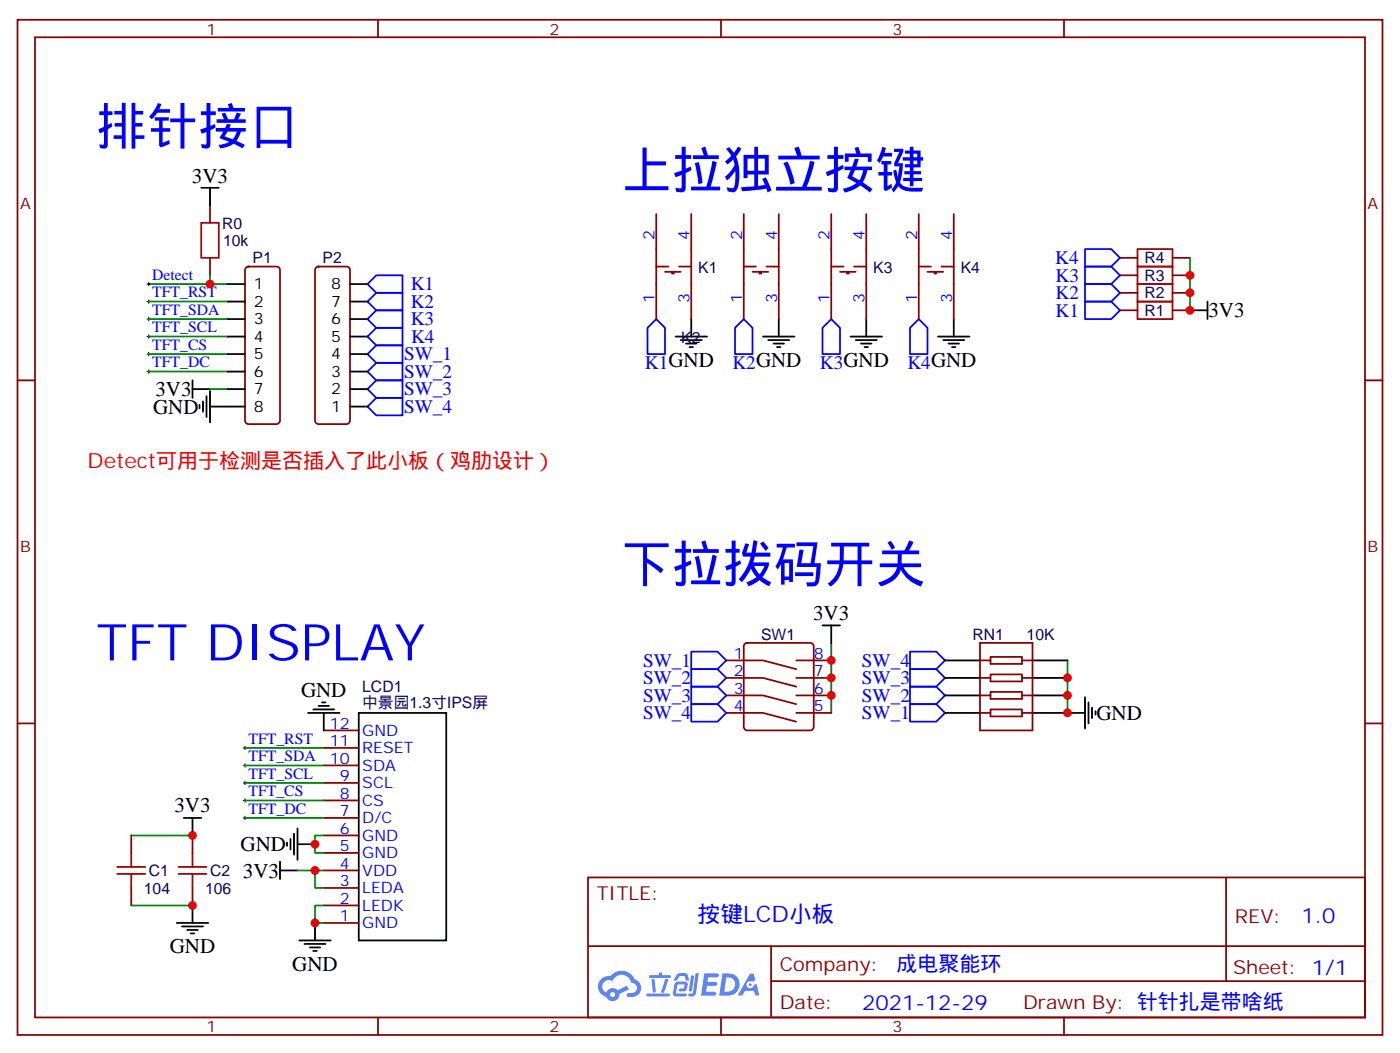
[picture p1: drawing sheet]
<svg xmlns="http://www.w3.org/2000/svg" width="282mm" height="212mm" viewBox="0 0 282 212" stroke-linecap="round" stroke-linejoin="round" font-family="sans-serif">
<g fill="none" stroke="#870000" stroke-width=".35">
<path d="M3.5 4h275.2v204.6h-275.2zM7.1 7.5h268.1v197.6h-268.1zM76.2 4v3.5M145.3 4v3.5M214.5 4v3.5M3.5 76.7h3.6M275.2 76.7h3.5M3.5 145.8h3.6M275.2 145.8h3.5M118.5 176.8h156.7v28.3h-156.7zM247.2 176.9v20.8M118.6 190.7h156.4"/>
<path d="M155.4 197.7h119.6M155.4 190.7v14.1M76.2 205.1v3.5M145.3 205.1v3.5M214.5 205.1v3.5"/>
</g>
<g fill="#5487ff">
<path d="M142 196.2h1.6a1.33 1.33 0 0 1 1.3 .2 .39 .39 0 0 1-.4 .6h-1.8l-.1 .9h1.7a.4 .4 0 0 1 .3 .4 .4 .4 0 0 1-.4 .4h-1.7l-.2 1.2h.8a1.24 1.24 0 0 1 1.2 .2 .39 .39 0 0 1-.3 .6h-2.7z"/>
<path d="M151.2 196.2h.7l.4 1.4-.7 .3a.74 .74 0 0 0-1.1 .3 .74 .74 0 0 0 .5 1 .74 .74 0 0 0 1-.6l.5-.3 .6 2.3h-.9l-.2-.9h-1.8l-.5 .9h-1z"/>
<path d="M139.3 196.6h.6l-.4 3a.31 .31 0 0 1-.3 .2 .31 .31 0 0 1-.3-.3z"/>
<path d="M140.2 196.2h.7l-.6 3.9a.97 .97 0 0 1-1.5 .5l.1-.3 .7-.1 .1-.1z"/>
<path d="M136.6 196.3l.4-.2h.9a.67 .67 0 0 1 .7 .5l.3 .9-.1 .1h-.5l-.3-.9h-.9l-.2 .2a.95 .95 0 0 1-.9 .7l-.2-.2z"/>
<path d="M136.2 198l.5-.2h1.3a.75 .75 0 0 1 .5 1.3 .76 .76 0 0 1-.8 .7h-.6a.29 .29 0 0 1-.3-.3 .29 .29 0 0 1 .4-.3h.6l.2-.8-1.4 .1-.3 1.7h1.9a.29 .29 0 0 1 .2 .4 .29 .29 0 0 1-.3 .2h-1.9l-.5-.3v-.4l.3-1.6z"/>
<path d="M130.4 200.2h4.4a.3 .3 0 0 1 .2 .4 .3 .3 0 0 1-.3 .2h-4.2l-.2-.1z"/>
<path d="M134.1 197.3h.6l-.8 2.7a.31 .31 0 0 1-.4 .1 .31 .31 0 0 1-.2-.2z"/>
<path d="M131.3 197.4h.6l.3 2.3-.3 .4-.3-.3z"/>
<path d="M130.9 196.5h1.9l.2-.5h.5l-.1 .5h1.6a.29 .29 0 0 1 .2 .3 .29 .29 0 0 1-.3 .3h-3.9l-.1-.1z"/>
<path d="M145.6 196.2l-.6 4.5h1.5a2.27 2.27 0 0 0 2.6-2.3 2.27 2.27 0 0 0-2.7-2.2zM146.4 197a1.5 1.5 0 0 1 1.8 1.5 1.5 1.5 0 0 1-1.9 1.4h-.3z"/>
<path d="M121.2 197.3a2.09 2.09 0 0 0 1 3.6 1.37 1.37 0 0 0 1.6 .9 1.37 1.37 0 0 0 1.1-1.5l1.9-.9-.4-.7-1.9 .9a1.4 1.4 0 0 0-2.3 .4 1.32 1.32 0 0 1-.6-1.8 1.32 1.32 0 0 1 1.9-.5 1.98 1.98 0 0 1 2-1.2 1.98 1.98 0 0 1 1.8 1.6 1.03 1.03 0 0 1 1.1 .9 1.03 1.03 0 0 1-1 1.1h-.6a.41 .41 0 0 0-.5 .4 .41 .41 0 0 0 .4 .4 1.91 1.91 0 0 0 2.3-.9 1.91 1.91 0 0 0-.6-2.4l-.5-.2a2.84 2.84 0 0 0-4.8-.7h-.3a2.26 2.26 0 0 0-1.6 .6zM123 200.5a.52 .52 0 0 1 1 0 .52 .52 0 0 1-1 0z"/>
<circle cx="151.2" cy="198.5" r=".28"/>
</g>
<g fill="none" stroke="#000" stroke-width=".35">
<path d="M40.6 37.9h3.5M42.3 37.9v3.5M45.9 57.3h3.5M70.6 57.3h3.5M38.8 76.7v3.5M38.8 78.4h3.5M41.6 79.8v4.3M42.3 78.8v6.3M45.9 78.4h3.5M45.9 67.8h3.5M45.9 60.8h3.5M45.9 64.3h3.5"/>
<path d="M45.9 71.4h3.5M45.9 74.9h3.5M70.6 78.4h3.5M70.6 67.8h3.5M70.6 60.8h3.5M70.6 64.3h3.5M70.6 71.4h3.5M70.6 74.9h3.5M136.2 67.8h6.3M137.2 68.5h4.3M138.3 69.3h2.1M139 70h.7"/>
<path d="M139.3 64.3v3.5M153.8 67.8h6.4M154.9 68.5h4.2M155.9 69.3h2.1M156.6 70h.7M157 64.3v3.5M171.4 67.8h6.4M172.5 68.5h4.2M173.6 69.3h2.1M174.3 70h.7M174.6 64.3v3.5M189.1 67.8h6.3"/>
<path d="M190.1 68.5h4.3M191.2 69.3h2.1M191.9 70h.7M192.3 64.3v3.5M239.9 62.5h3.5M243.4 60.8v3.5M40.2 81.6v.7M40.9 80.9v2.1M42.3 82h7.1M70.6 82h3.5M165.8 126h3.5M167.6 126v3.6"/>
<path d="M190.5 136.6h7.1M190.5 133.1h7.1M208.1 136.6h7.1M208.1 133.1h7.1M62.1 143.7h6.3M63.1 143h4.3M64.2 142.3h2.1M64.9 141.6h.7M65.3 143.7v3.5M72.3 143.7h17.7v45.8h-17.7zM190.5 143.7h7.1M190.5 140.2h7.1"/>
<path d="M208.1 143.7h10.6M208.1 140.2h7.1M218.7 140.5v6.4M219.4 141.6v4.2M220.1 142.6v2.1M220.8 143.3v.7M37 164.9h3.6M38.8 164.9v3.5M56.4 175.4h3.6M56.4 173.7v3.5M57.9 169.8v.7M58.6 169.1v2.1"/>
<path d="M59.3 168v4.3M60 170.1h3.5M60 167v6.3M35.6 186h6.4M36.7 186.7h4.2M37.7 187.4h2.2M38.5 188.1h.7M38.8 182.5v3.5M60.3 189.5h6.4M61.4 190.3h4.2M62.4 191h2.2M63.1 191.7h.8"/>
<path d="M63.5 186v3.5"/>
</g>
<g fill="none" stroke="#870000" stroke-width=".35">
<path d="M42.3 41.4v3.5M42.3 52v3.5M49.6 53.9l.5-.2h5.6a.71 .71 0 0 1 .7 .7v30.4a.76 .76 0 0 1-.7 .7h-5.6a.76 .76 0 0 1-.7-.7v-30.4zM63.7 53.9l.5-.2h5.6a.71 .71 0 0 1 .8 .7v30.4a.76 .76 0 0 1-.8 .7h-5.6a.76 .76 0 0 1-.7-.7v-30.4zM132.3 43.1v21.2M132.3 53.7h2.5M134.1 54.8h3.1M135.5 54.8v.3h.3v-.3M136.9 53.7h2.4M139.3 43.1v21.2M149.9 53.7h2.5M149.9 43.1v21.2"/>
<path d="M151.7 54.8h3.2M153.1 54.8v.3h.4v-.3M154.5 53.7h2.5M157 43.1v21.2M167.6 53.7h2.4M167.6 43.1v21.2M169.3 54.8h3.2M170.7 54.8v.3h.4v-.3M172.2 53.7h2.4M174.6 43.1v21.2M185.2 53.7h2.5M185.2 43.1v21.2"/>
<path d="M187 54.8h3.1M188.4 54.8v.3h.3v-.3M189.8 53.7h2.5M192.3 43.1v21.2M225.8 52h3.5M225.8 55.5h3.5M225.8 59h3.5M236.4 52h3.5M236.4 55.5h3.5M236.4 59h3.5M225.8 62.5h3.5M236.4 62.5h3.5"/>
<path d="M146.4 133.1h7.4l6.7 1.8M146.4 136.6h7.4l6.7 1.8M150.2 129.8l.4-.2h12.7a.71 .71 0 0 1 .7 .7v16.2a.76 .76 0 0 1-.7 .7h-12.7a.76 .76 0 0 1-.7-.7v-16.2zM160.5 133.1h7.1M160.5 136.6h7.1M197.6 129.6h10.5v17.6h-10.5zM197.6 133.1h2.1M197.6 136.6h2.1M199.7 139.5h6.3v1.4h-6.3zM199.7 135.9h6.3v1.4h-6.3zM199.7 132.4h6.3v1.4h-6.3zM206 133.1h2.1"/>
<path d="M206 136.6h2.1M65.3 157.8h7M65.3 154.3h7M65.3 150.7h7M65.3 147.2h7M146.4 143.7h7.4l6.7 1.8M146.4 140.2h7.4l6.7 1.7M160.5 143.7h7.1M160.5 140.2h7.1M197.6 143.7h2.1M197.6 140.2h2.1M199.7 143h6.3v1.4h-6.3z"/>
<path d="M206 143.7h2.1M206 140.2h2.1M26.5 168.4v3.5M26.5 179v3.5M38.8 168.4v3.5M38.8 179v3.5M65.3 179h7M65.3 175.4h7M65.3 171.9h7M65.3 168.4h7M65.3 164.9h7M65.3 161.3h7"/>
<path d="M65.3 186h7M65.3 182.5h7"/>
</g>
<g fill="none" stroke="#000" stroke-width=".2">
<path d="M29.6 57.3h.7M30 56.9v.7M29.6 74.9h.7M29.6 71.4h.7M29.6 67.8h.7M29.6 64.3h.7M29.6 60.8h.7M30 60.4v.7M30 64v.7M30 67.5v.7M30 71v.7M30 74.5v.7"/>
<path d="M49 150.7h.7M49 157.8h.7M49 154.3h.7M49.4 150.4v.7M49.4 153.9v.7M49.4 157.4v.8M49 161.3h.7M49 164.9h.7M49.4 161v.7M49.4 164.5v.7"/>
</g>
<g fill="none" stroke="#008700" stroke-width=".35">
<path d="M30 57.3h15.9M42.3 55.5v1.8M239.9 52v10.5M30 60.8h15.9M30 64.3h15.9M30 67.8h15.9M30 71.4h15.9M30 74.9h15.9M42.3 78.4h3.6M167.6 129.6v14.1M215.2 133.1v10.6M49.4 150.7h15.9"/>
<path d="M49.4 157.8h15.9M49.4 154.3h15.9M26.5 168.4h12.3M49.4 164.9h15.9M49.4 161.3h15.9M60 175.4h5.3M63.5 175.4v3.6h1.8M65.3 168.4h-1.8v3.5h1.8M26.5 182.5h12.3M65.3 182.5h-1.8v3.5h1.8"/>
</g>
<g fill="none" stroke="#a10000" stroke-width=".35">
<path d="M40.6 44.9h3.5v7.1h-3.5zM229.3 50.2h7.1v3.5h-7.1zM229.3 53.7h7.1v3.6h-7.1zM229.3 57.3h7.1v3.5h-7.1zM229.3 60.8h7.1v3.5h-7.1zM23.6 176.1h5.7M23.6 174.7h5.7M26.5 171.9v2.8M26.5 176.1v2.9M36 176.1h5.6M36 174.7h5.6M38.8 171.9v2.8"/>
<path d="M38.8 176.1v2.9"/>
</g>
<g fill="none" stroke="#00f" stroke-width=".35">
<path d="M74.1 57.3l1.7-1.8h5.3v3.5h-5.3zM218.7 50.2h5.3l1.8 1.8-1.8 1.7h-5.3zM218.7 53.7h5.3l1.8 1.8-1.8 1.8h-5.3zM218.7 57.3h5.3l1.8 1.7-1.8 1.8h-5.3zM74.1 78.4l1.7-1.7h5.3v3.5h-5.3zM74.1 74.9l1.7-1.8h5.3v3.6h-5.3zM74.1 71.4l1.7-1.8h5.3v3.5h-5.3zM74.1 60.8l1.7-1.8h5.3v3.5h-5.3zM74.1 64.3l1.7-1.8h5.3v3.6h-5.3zM74.1 67.8l1.7-1.7h5.3v3.5h-5.3zM132.3 64.3l1.8 1.8v5.3h-3.6v-5.3zM149.9 64.3l1.8 1.8v5.3h-3.5v-5.3z"/>
<path d="M167.6 64.3l1.7 1.8v5.3h-3.5v-5.3zM185.2 64.3l1.8 1.8v5.3h-3.6v-5.3zM218.7 60.8h5.3l1.8 1.7-1.8 1.8h-5.3zM74.1 82l1.7-1.8h5.3v3.5h-5.3zM139.3 131.3h5.3l1.8 1.8-1.8 1.8h-5.3zM139.3 134.9h5.3l1.8 1.7-1.8 1.8h-5.3zM139.3 138.4h5.3l1.8 1.8-1.8 1.7h-5.3zM183.4 138.4h5.3l1.8 1.8-1.8 1.7h-5.3zM183.4 134.9h5.3l1.8 1.7-1.8 1.8h-5.3zM183.4 131.3h5.3l1.8 1.8-1.8 1.8h-5.3zM139.3 141.9h5.3l1.8 1.8-1.8 1.8h-5.3zM183.4 141.9h5.3l1.8 1.8-1.8 1.8h-5.3z"/>
</g>
<g fill="#c00">
<circle cx="63.5" cy="186" r=".88"/>
<circle cx="63.5" cy="175.4" r=".88"/>
<circle cx="63.5" cy="170.1" r=".88"/>
<circle cx="38.8" cy="182.5" r=".88"/>
<circle cx="38.8" cy="168.4" r=".88"/>
<circle cx="167.6" cy="140.2" r=".88"/>
<circle cx="167.6" cy="136.6" r=".88"/>
<circle cx="167.6" cy="133.1" r=".88"/>
<circle cx="42.3" cy="57.3" r=".88"/>
<circle cx="239.9" cy="62.5" r=".88"/>
<circle cx="239.9" cy="55.5" r=".88"/>
<circle cx="239.9" cy="59" r=".88"/>
<circle cx="215.2" cy="143.7" r=".88"/>
<circle cx="215.2" cy="140.2" r=".88"/>
<circle cx="215.2" cy="136.6" r=".88"/>
</g>
<g font-size="10.2" fill="#00f">
<text x="19.4" y="29">排针接口</text>
<text x="125.2" y="37.9">上拉独立按键</text>
<text x="125.2" y="117.2">下拉拨码开关</text>
<text x="19.4" y="133.1">TFT DISPLAY</text>
</g>
<text font-size="4.6" fill="#00f" x="140.6" y="185.9">按键LCD小板</text>
<g font-size="4.2">
<text x="38.7" y="36.8">3V3</text>
<text x="243.6" y="64">3V3</text>
<text x="30.9" y="83.3">GND</text>
<text x="31.3" y="79.9">3V3</text>
<text x="163.9" y="124.9">3V3</text>
<text x="60.7" y="140.5">GND</text>
<text x="221" y="145.1">GND</text>
<text x="35.2" y="163.7">3V3</text>
<text x="48.5" y="171.5">GND</text>
<text x="49" y="176.9">3V3</text>
<text x="34.2" y="192.1">GND</text>
<text x="58.9" y="195.6">GND</text>
</g>
<text font-size="4.2" fill="#f00" x="17.6" y="94.3">Detect可用于检测是否插入了此小板（鸡肋设计）</text>
<g font-size="4.2" fill="#00f">
<text x="262.3" y="186.1">1.0</text>
<text x="180.7" y="195.7">成电聚能环</text>
<text x="173.8" y="203.5">2021-12-29</text>
</g>
<g font-size="3.9" fill="#00f">
<text x="212.7" y="53.3">K4</text>
<text x="82.8" y="58.5">K1</text>
<text x="212.8" y="56.8">K3</text>
<text x="82.8" y="62">K2</text>
<text x="82.8" y="65.5">K3</text>
<text x="212.8" y="60.3">K2</text>
<text x="212.8" y="63.8">K1</text>
<text x="82.9" y="69.1">K4</text>
<text x="81.4" y="76.1">SW_2</text>
<text x="81.4" y="72.6">SW_1</text>
<text x="130" y="74.4">K1GND</text>
<text x="147.6" y="74.4">K2GND</text>
<text x="165.3" y="74.4">K3GND</text>
<text x="182.9" y="74.4">K4GND</text>
<text x="81.4" y="83.2">SW_4</text>
<text x="81.4" y="79.7">SW_3</text>
<text x="129.6" y="134.4">SW_1</text>
<text x="129.6" y="137.9">SW_2</text>
<text x="173.7" y="137.9">SW_3</text>
<text x="173.7" y="134.4">SW_4</text>
<text x="129.6" y="141.5">SW_3</text>
<text x="173.7" y="141.5">SW_2</text>
<text x="129.6" y="145">SW_4</text>
<text x="173.7" y="145">SW_1</text>
</g>
<g font-size="3.9" fill="#800">
<text x="120.3" y="181.4">TITLE:</text>
<text x="248.9" y="186.1">REV:</text>
<text x="157.2" y="195.6">Company:</text>
<text x="248.6" y="196.3">Sheet: 1/1</text>
<text x="157.2" y="203.3">Date:</text>
<text x="206.2" y="203.4">Drawn By: 针针扎是带啥纸</text>
</g>
<g font-size="3.2" fill="#800">
<text x="41.6" y="7">1</text>
<text x="110.8" y="7">2</text>
<text x="179.9" y="7">3</text>
<text x="4.1" y="42.1">A</text>
<text x="275.7" y="42.1">A</text>
<text x="4.1" y="111.2">B</text>
<text x="275.7" y="111.2">B</text>
<text x="41.6" y="208.1">1</text>
<text x="110.8" y="208.1">2</text>
<text x="179.9" y="208.1">3</text>
</g>
<g font-size="3.2" fill="#000080">
<text x="44.8" y="46.1">R0</text>
<text x="45" y="49.6">10k</text>
<text x="50.9" y="53.1">P1</text>
<text x="65" y="53.1">P2</text>
<text x="230.7" y="53.1">R4</text>
<text x="140.8" y="55">K1</text>
<text x="176" y="55">K3</text>
<text x="193.7" y="55">K4</text>
<text x="230.7" y="56.6">R3</text>
<text x="230.7" y="60.1">R2</text>
<text x="230.7" y="63.7">R1</text>
<text x="137.3" y="69.1">K2</text>
<text x="153.4" y="129">SW1</text>
<text x="196" y="128.9">RN1</text>
<text x="207" y="128.9">10K</text>
<text x="73" y="142.6">中景园1.3寸IPS屏</text>
<text x="73" y="139.4">LCD1</text>
<text x="30" y="176.6">C1</text>
<text x="42.3" y="176.6">C2</text>
<text x="29" y="180.1">104</text>
<text x="41.3" y="180.1">106</text>
</g>
<g font-size="3.2" fill="#00f">
<text x="131.9" y="48.4" transform="rotate(-90 131.9 48.4)">2</text>
<text x="139" y="48.4" transform="rotate(-90 139 48.4)">4</text>
<text x="149.6" y="48.4" transform="rotate(-90 149.6 48.4)">2</text>
<text x="156.6" y="48.4" transform="rotate(-90 156.6 48.4)">4</text>
<text x="167.2" y="48.4" transform="rotate(-90 167.2 48.4)">2</text>
<text x="174.3" y="48.4" transform="rotate(-90 174.3 48.4)">4</text>
<text x="184.9" y="48.4" transform="rotate(-90 184.9 48.4)">2</text>
<text x="191.9" y="48.4" transform="rotate(-90 191.9 48.4)">4</text>
<text x="30.7" y="59.9">TFT_RST</text>
<text x="30.7" y="56.4">Detect</text>
<text x="30.7" y="63.5">TFT_SDA</text>
<text x="131.9" y="61" transform="rotate(-90 131.9 61)">1</text>
<text x="139" y="61" transform="rotate(-90 139 61)">3</text>
<text x="149.6" y="61" transform="rotate(-90 149.6 61)">1</text>
<text x="156.6" y="61" transform="rotate(-90 156.6 61)">3</text>
<text x="167.2" y="61" transform="rotate(-90 167.2 61)">1</text>
<text x="174.3" y="61" transform="rotate(-90 174.3 61)">3</text>
<text x="184.9" y="61" transform="rotate(-90 184.9 61)">1</text>
<text x="191.9" y="61" transform="rotate(-90 191.9 61)">3</text>
<text x="30.7" y="70.5">TFT_CS</text>
<text x="30.7" y="67">TFT_SCL</text>
<text x="30.7" y="74">TFT_DC</text>
<text x="147.9" y="132.8">1</text>
<text x="147.9" y="136.3">2</text>
<text x="164" y="136.3">7</text>
<text x="164" y="132.8">8</text>
<text x="147.9" y="139.8">3</text>
<text x="147.9" y="143.3">4</text>
<text x="164" y="143.3">5</text>
<text x="164" y="139.8">6</text>
<text x="50.1" y="149.9">TFT_RST</text>
<text x="66.5" y="146.9">12</text>
<text x="73" y="148.3">GND</text>
<text x="50.1" y="153.4">TFT_SDA</text>
<text x="66.5" y="153.9">10</text>
<text x="66.5" y="150.4">11</text>
<text x="73" y="155.3">SDA</text>
<text x="73" y="151.8">RESET</text>
<text x="50.1" y="160.5">TFT_CS</text>
<text x="50.1" y="156.9">TFT_SCL</text>
<text x="68.5" y="161">8</text>
<text x="68.5" y="157.4">9</text>
<text x="73" y="158.9">SCL</text>
<text x="50.1" y="164">TFT_DC</text>
<text x="68.5" y="164.5">7</text>
<text x="73" y="165.9">D/C</text>
<text x="73" y="162.4">CS</text>
<text x="68.5" y="171.6">5</text>
<text x="68.5" y="168">6</text>
<text x="73" y="173">GND</text>
<text x="73" y="169.4">GND</text>
<text x="68.5" y="178.6">3</text>
<text x="68.5" y="175.1">4</text>
<text x="73" y="176.5">VDD</text>
<text x="68.5" y="185.7">1</text>
<text x="68.5" y="182.1">2</text>
<text x="73" y="183.6">LEDK</text>
<text x="73" y="180">LEDA</text>
<text x="73" y="187.1">GND</text>
</g>
<g font-size="3.2">
<text x="51.2" y="58.3">1</text>
<text x="66.8" y="58.3">8</text>
<text x="51.2" y="61.8">2</text>
<text x="51.2" y="65.4">3</text>
<text x="66.8" y="65.4">6</text>
<text x="66.8" y="61.8">7</text>
<text x="51.2" y="68.9">4</text>
<text x="66.8" y="68.9">5</text>
<text x="51.2" y="72.4">5</text>
<text x="51.2" y="76">6</text>
<text x="66.8" y="76">3</text>
<text x="66.8" y="72.4">4</text>
<text x="51.2" y="79.5">7</text>
<text x="51.2" y="83">8</text>
<text x="66.8" y="83">1</text>
<text x="66.8" y="79.5">2</text>
</g>
</svg>
